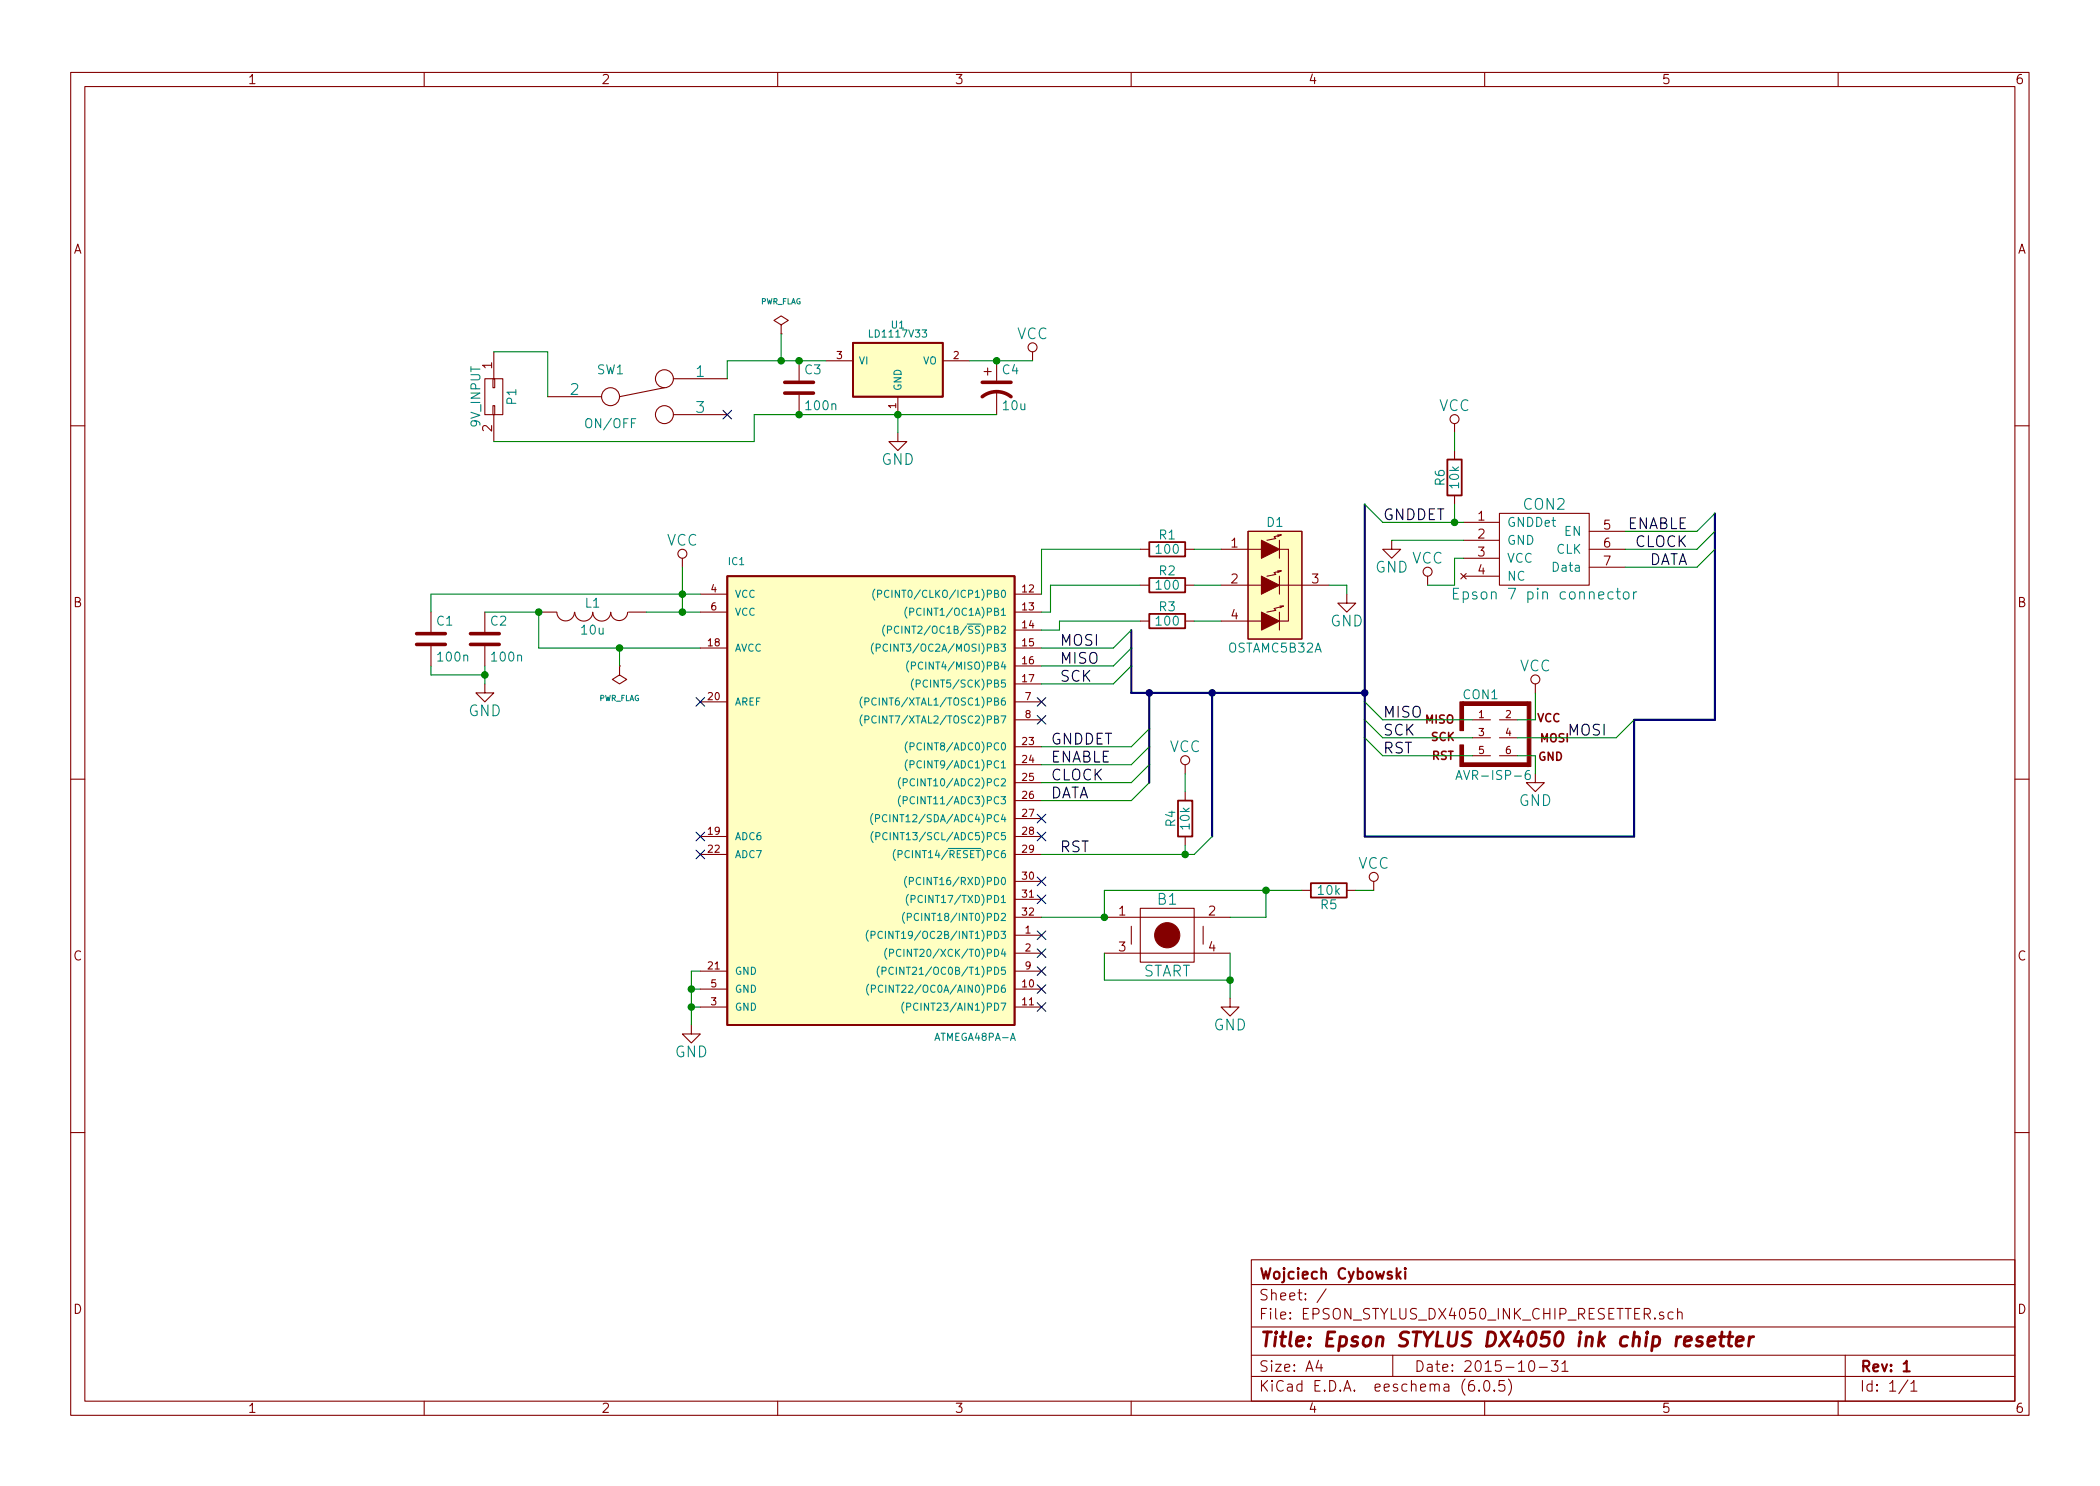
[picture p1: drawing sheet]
<svg xmlns="http://www.w3.org/2000/svg" width="297mm" height="210mm" viewBox="0 0 297 210" stroke-linecap="round" stroke-linejoin="round" font-family="sans-serif">
<g fill="none" stroke="#840000" stroke-width=".15">
<path d="M10 10.2h277v190.1h-277zM12 12.2h273v186.1h-273zM60 10.2v2M110 10.2v2M160 10.2v2M210 10.2v2M260 10.2v2M68.6 53.6h2.5v5.1h-2.5zM69.7 53.6h.3v1.3h-.3zM69.7 57.4h.3v1.3h-.3zM69.8 49.8v3.8M69.8 58.7v3.8"/>
<path d="M77.5 56.1h7.6M94 54.9l-6.4 1.2M95.2 53.6h7.7M95.2 58.7h7.7M110.5 46l1-.7-1-.6-1 .6 1 .7v1.2M110.5 47.2h.1M113 51v2.8M113 55.9v2.8M116.8 51h3.8M127 56.1v2.6M133.3 51h3.9M139.2 52.6h1"/>
<path d="M139.7 52.1v1M141 51v2.8M141 55.4v3.3M146 49.8v1.2M205.7 59.9v1.3M10 60.2h2M96.5 79v1.3M127 61.2v1.3h1.3l-1.3 1.2-1.3-1.2h1.3M161.3 77.7h1.3M167.6 77.7h1.3M172.7 77.7h5.7M176.5 75.2h7.6v15.2h-7.6z"/>
<path d="M178.4 76.4v2.6zM178.4 76.4h.1M180.7 75.7h.5l-.5 .2M181 76.4v2.6M181 77.7h1.2v10.2h-1.2M181.2 75.7l-1 .2 .3 .3-1.3 .2M196.8 76.4v1.3h1.3l-1.3 1.3-1.2-1.3h1.2M205.7 63.7v1.3M205.7 70.1v1.3M207 73.9h5.1M207 76.4h5.1M207 79h5.1"/>
<path d="M212.1 72.6h12.7v10.2h-12.7zM224.8 77.7h5.1M224.8 75.2h5.1M285 60.2h2M61 86.6v2.8M61 91.4v2.8M68.6 96.8v1.2h1.2l-1.2 1.3-1.3-1.3h1.3M68.6 86.6v2.8M68.6 91.4v2.8M76.2 86.6h2.5M81.3 86.6a1.24 1.24 0 0 1-1.3 1.3 1.24 1.24 0 0 1-1.2-1.3M81.3 86.6a1.27 1.27 0 0 0 1.3 1.3 1.27 1.27 0 0 0 1.2-1.3 1.27 1.27 0 0 0 1.3 1.3 1.27 1.27 0 0 0 1.3-1.3 1.19 1.19 0 0 0 1.2 1.2 1.19 1.19 0 0 0 1.2-1.2"/>
<path d="M87.6 94.2v1.3l1 .6-1 .7-1-.7 1-.6M87.6 94.2h.1M88.9 86.6h2.5M99.1 84.1h3.8M99.1 86.6h3.8M99.1 91.7h3.8M99.1 99.3h3.8M143.5 84.1h3.8M143.5 86.6h3.8M143.5 89.1h3.8M143.5 91.7h3.8M143.5 94.2h3.8"/>
<path d="M143.5 96.8h3.8M143.5 99.3h3.8M161.3 82.8h1.3M161.3 87.9h1.3M167.6 82.8h1.3M167.6 87.9h1.3M172.7 82.8h5.7M172.7 87.9h5.7M178.4 81.5v2.6zM178.4 81.5h.1M180.7 80.8h.5l-.5 .2M181 81.5v2.6"/>
<path d="M181 82.8h7M181 86.6v2.5M181.1 85.7h.5l-.5 .3M181.2 85.8l-1 .3 .3 .3-1.3 .2M181.2 80.8l-1 .2 .3 .3-1.3 .2M190.5 84.1v1.2h1.3l-1.3 1.3-1.3-1.3h1.3M201.9 81.5v1.3M206.6 81.1l.8 .8M207 81.5h5.1M207.4 81.1l-.8 .8M217.2 96.8v1.2M224.8 80.3h5.1"/>
<path d="M10 110.2h2M99.1 118.4h3.8M143.5 118.4h3.8M143.5 105.7h3.8M143.5 108.2h3.8M143.5 110.7h3.8M143.5 113.3h3.8M143.5 115.8h3.8M143.5 101.8h3.8M167.6 108.2v1.3M167.6 112v1.3M167.6 118.4v1.2"/>
<path d="M208.3 101.8h2.5M208.3 104.4h2.5M208.3 106.9h2.5M212.1 101.8h2.5M212.1 104.4h2.5M212.1 106.9h2.5M217.2 109.5v1.2h1.2l-1.2 1.3-1.3-1.3h1.3M285 110.2h2M99.1 139.9h3.8M99.1 137.4h3.8M99.1 120.9h3.8M143.5 132.3h3.8"/>
<path d="M143.5 139.9h3.8M143.5 134.9h3.8M143.5 137.4h3.8M143.5 120.9h3.8M143.5 124.7h3.8M143.5 127.2h3.8M143.5 129.8h3.8M156.2 134.9h17.8M156.2 129.8h17.8M160 131.1v2.5M161.3 128.5h7.6v7.6h-7.6zM170.2 131.1v2.5"/>
<path d="M184.1 126h1.3M190.5 126h1.3M194.3 124.7v1.3M97.8 145v1.3h1.3l-1.3 1.3-1.3-1.3h1.3M99.1 142.5h3.8M143.5 142.5h3.8M174 141.2v1.3h1.3l-1.3 1.3-1.3-1.3h1.3M10 160.2h2M177 178.2h108v20h-108zM285 160.2h2M60 198.3v2M110 198.3v2"/>
<path d="M160 198.3v2M177 194.8h108M177 191.8h108M177 187.8h108M177 181.8h108M186.5 192.5l-.4 1h1M186.9 193v1M187.6 182.4l-1.3 1.9M197 191.8v3M208.4 195.3a.59 .59 0 0 0-.7 .7v.5l.2 .3h.4l.2-.1 .1-.5-.2-.2-.4-.1-.3 .3M209.2 196.7l.1 .1h-.1h-.1l.1-.1v.1M210 198.3v2"/>
<path d="M210.1 195.4a.36 .36 0 0 1 .5 .2 .77 .77 0 0 1-.4 1.2 1 1 0 0 1-.1-1.4zM211.4 196.7v.1h-.1l.1-.1v.1M212.8 195.3h-.7l-.1 .7 .2-.1 .5 .1 .2 .2-.1 .5-.2 .1h-.4l-.2-.1M213.4 195.1a1.72 1.72 0 0 1 0 2.3M216.4 192.6a.36 .36 0 0 1 .6 .2 .77 .77 0 0 1-.4 1.2 1 1 0 0 1-.2-1.4zM217.7 193.5h1.2M219.4 192.5h1l-.5 .6a.41 .41 0 0 1 .5 .3v.3l-.2 .3h-.6l-.2-.1M220.9 193l.5-.5v1.5M220.9 194h.9M236.6 185.7l-.4-.1-.3 .3v.4l.2 .3h.1h.4M237.3 185.8a.37 .37 0 0 1 .6 0v.8M237.3 185.1v1.5"/>
<path d="M260 198.3v2M261 191.8v6.5M269.9 195.3l-1.3 1.9M270.3 195.8l.4-.5v1.5M270.3 196.8h.9"/>
<circle cx="86.4" cy="56.1" r="1.27"/>
<circle cx="94" cy="53.6" r="1.27"/>
<circle cx="94" cy="58.7" r="1.27"/>
<circle cx="146" cy="49.1" r=".63"/>
<circle cx="205.7" cy="59.3" r=".63"/>
<circle cx="96.5" cy="78.4" r=".63"/>
<circle cx="201.9" cy="80.9" r=".63"/>
<circle cx="217.2" cy="96.1" r=".63"/>
<circle cx="167.6" cy="107.6" r=".63"/>
<circle cx="194.3" cy="124.1" r=".63"/>
</g>
<path d="M198.1 179.9l-.5 .6M198.8 179.4l-.1 .1 .1 .1v-.1v-.1v.2M198.8 179.9v1M197.7 180.4l.4 .5M269.3 193l.4-.5v1.5M269.3 194h.8" fill="none" stroke="#840000" stroke-width=".3"/>
<path d="M240.8 189.2a.49 .49 0 0 0-.8 .3l.1 .2 .6 .2 .1 .2-.1 .3-.2 .1-.6-.1M241.6 189.8l1-.2-.1-.4-.2-.1-.5 .1-.2 .2-.1 .8 .1 .2 .2 .1 .6-.1M243.2 189.1h.8M243.6 188.5l-.2 1.7v.2l.4 .1M244.3 189.1h.8M244.7 188.5l-.2 1.7 .1 .2 .3 .1M245.6 189.8l1-.2-.1-.4-.2-.1-.5 .1-.2 .2-.1 .8 .1 .2 .2 .1 .6-.1M247.5 189.1l-.2 1.4M248.1 189.1a.59 .59 0 0 0-.7 .4" fill="none" stroke="#840000" stroke-width=".4"/>
<path d="M111 55.6h4.1M111 54.1h4.1M138.9 56.1a3.3 3.3 0 0 1 4.1 0M138.9 54.1h4.1M58.9 91.2h4.1M58.9 89.7h4.1M66.5 91.2h4.1M66.5 89.7h4.1" fill="none" stroke="#840000" stroke-width=".51"/>
<path d="M120.6 48.5h12.7v7.6h-12.7zM162.6 76.7h5v2h-5zM204.7 65h2.1v5.1h-2.1zM102.9 81.5h40.6v63.5h-40.6zM162.6 81.8h5v2h-5zM162.6 86.9h5v2h-5zM166.6 113.3h2.1v5.1h-2.1zM185.4 125h5.1v2h-5.1z" fill="none" stroke="#840000" stroke-width=".25"/>
<g fill="#ffffc2" stroke="#ffffc2" stroke-width=".14">
<path d="M176.5 75.2h7.6v15.2h-7.6z"/>
<path d="M102.9 81.5h40.6v63.5h-40.6z"/>
<path d="M120.6 48.5h12.7v7.6h-12.7z"/>
</g>
<g fill="#840000" stroke="#840000" stroke-width=".15">
<path d="M178.4 86.6l2.6 1.3-2.6 1.2z"/>
<path d="M178.4 81.5l2.6 1.3-2.6 1.3z"/>
<path d="M178.4 76.4l2.6 1.3-2.6 1.3z"/>
<path d="M206.9 107.9h9.4v.6h-9.4z"/>
<path d="M206.9 99.3h9.1v.5h-9.1z"/>
<path d="M206.5 105.4h.5v3.1h-.5z"/>
<path d="M206.5 99.3h.5v4.1h-.5z"/>
<path d="M216 99.3h.5v9.2h-.5z"/>
<circle cx="165.1" cy="132.3" r="1.78"/>
</g>
<g fill="none" stroke="#008484" stroke-width=".15">
<path d="M122 98.6a1.17 1.17 0 0 0 0 1.6M122.3 99.3l.5-.1 .1-.1v-.3h-.6v1M123.5 91a1.17 1.17 0 0 0 0 1.5M123.7 83.4a1.17 1.17 0 0 0 0 1.5M123.9 91.7l.5-.1 .1-.1v-.3l-.6-.1v1M123.9 98.8a.48 .48 0 0 0-.6 .4 .48 .48 0 0 0 .4 .6l.2-.1M124.1 84h.5l.1-.1v-.3l-.6-.1v1M125.1 88.4a1.17 1.17 0 0 0 0 1.6M125.5 89.1h.5l.1-.2v-.2l-.6-.1v1M125.5 91.2a.48 .48 0 0 0-.6 .4 .48 .48 0 0 0 .4 .5h.2M125.7 83.6a.48 .48 0 0 0-.6 .3 .48 .48 0 0 0 .4 .6l.2-.1M128.3 85.9a1.17 1.17 0 0 0 0 1.6"/>
<path d="M128.5 93.5a1.17 1.17 0 0 0 0 1.6M128.7 86.6l.5-.1 .1-.1-.1-.3h-.5v1M128.9 94.2h.5l.1-.2v-.2l-.6-.1v1M129.2 96.1a1.17 1.17 0 0 0 0 1.5M129.6 96.7h.5l.1-.1-.1-.3-.5-.1v1M205.6 84h.5M206.3 83.2h-.7v1.6h.7M228.6 83.7h.6M228.8 83.2v1.3l.1 .2 .3 .1M229.7 83.9a.41 .41 0 0 1 .4-.2 .41 .41 0 0 1 .3 .3v.5a.41 .41 0 0 1-.4 .3 .41 .41 0 0 1-.4-.3zM231.1 83.7v1.1M231.5 83.7l-.3 .1-.1 .2"/>
<path d="M122 101.1a1.17 1.17 0 0 0 0 1.6M122.3 101.8h.5l.1-.2v-.2l-.6-.1v1M123.5 115.1a1.17 1.17 0 0 0 0 1.6M123.5 117.7a1.17 1.17 0 0 0 0 1.5M123.8 115.8l.5-.1 .1-.1v-.2l-.6-.1v1M123.9 118.3h.5l.1-.2-.1-.2-.5-.1v1M123.9 101.4a.48 .48 0 0 0-.6 .3 .48 .48 0 0 0 .4 .6l.2-.1M125.4 115.4a.48 .48 0 0 0-.6 .3 .48 .48 0 0 0 .4 .6l.2-.1M125.5 117.9a.48 .48 0 0 0-.7 .3 .48 .48 0 0 0 .5 .6l.2-.1M127.4 110a1.17 1.17 0 0 0 0 1.6M127.4 112.6a1.17 1.17 0 0 0 0 1.5M127.8 110.7h.4l.1-.2v-.2l-.5-.1v1"/>
<path d="M127.8 113.3l.4-.1 .1-.1v-.3l-.5-.1v1M128.3 105a1.17 1.17 0 0 0 0 1.5M128.3 107.5a1.17 1.17 0 0 0 0 1.5M128.7 105.6h.5l.1-.2v-.2l-.6-.1v1M128.7 108.2l.5-.1 .1-.1v-.3l-.6-.1v1.1M205.9 110.3l.5-1.3 .4 1.3M206.1 109.9h.6M216.3 109a.5 .5 0 0 0-.6 .6v.4l.2 .2 .3 .1 .2-.1 .1-.5-.2-.1-.3-.1-.3 .2M122.8 131.6a1.17 1.17 0 0 0 0 1.6M122.9 139.2a1.17 1.17 0 0 0 0 1.6M123.2 132.3h.5l.1-.2-.1-.2-.5-.1v1M123.3 139.9h.4l.1-.2v-.2l-.5-.1v1"/>
<path d="M124.4 136.7a1.17 1.17 0 0 0 0 1.6M124.8 137.4l.4-.1 .1-.1v-.3h-.5v1M124.8 131.9a.48 .48 0 0 0-.7 .3 .48 .48 0 0 0 .5 .6l.2-.1M124.9 139.5a.48 .48 0 0 0-.7 .3 .48 .48 0 0 0 .5 .6l.2-.1M125.4 134.2a1.17 1.17 0 0 0 0 1.5M125.8 134.8h.5l.1-.1v-.3l-.6-.1v1M126.4 136.9a.48 .48 0 0 0-.7 .4 .48 .48 0 0 0 .5 .6l.2-.1M126.6 120.2a1.17 1.17 0 0 0 0 1.5M127.4 134.4a.48 .48 0 0 0-.6 .3 .48 .48 0 0 0 .4 .6l.2-.1M128 129.1a1.17 1.17 0 0 0 0 1.5M128.2 124a1.17 1.17 0 0 0 0 1.6M128.3 129.8l.5-.1 .1-.1v-.3l-.6-.1v1"/>
<path d="M128.5 126.5a1.17 1.17 0 0 0 0 1.6M128.6 124.7l.5-.1 .1-.1v-.3h-.6v1M128.9 127.2h.5l.1-.2-.1-.2-.5-.1v1M127.9 141.8a1.17 1.17 0 0 0 0 1.5M128.2 142.5l.5-.1 .1-.1v-.3l-.6-.1v1"/>
</g>
<path d="M193 71.4v47h38.1v-16.6h11.5v-29.2M160 89.1v8.9h33M162.6 98v12.7M171.4 98v20.4" fill="none" stroke="#000084" stroke-width=".3"/>
<g fill="none" stroke="#008400" stroke-width=".15">
<path d="M69.8 49.8h7.7v6.3M110.5 47.2v3.8M116.8 51h-13.9v2.6M127 58.7v2.5M137.2 51h8.8M141 58.7h-34.3v3.8h-36.9M161.3 77.7h-14v6.4M168.9 77.7h3.8M193 71.4l2.6 2.5h11.4M196.8 76.4h10.2M205.7 61.2v2.5M205.7 71.4v2.5"/>
<path d="M207 79h-1.3v3.8h-3.8M242.6 75.2l-2.6 2.5h-10.1M242.6 72.6l-2.6 2.6h-10.1M242.6 77.7l-2.6 2.6h-10.1M61 94.2v1.3h7.6M68.6 86.6h7.6v5.1h22.9M68.6 94.2v2.6M87.6 91.7v2.5M91.4 86.6h7.7M96.5 80.3v6.3M99.1 84.1h-38.1v2.5M160 91.7l-2.5 2.5h-10.2"/>
<path d="M160 94.2l-2.5 2.6h-10.2M160 89.1l-2.5 2.6h-10.2M161.3 82.8h-12.7v3.8h-1.3M161.3 87.9h-11.4v1.2h-2.6M168.9 82.8h3.8M168.9 87.9h3.8M188 82.8h2.5v1.3M193 99.3l2.6 2.5h12.7M217.2 98v3.8h-2.6M162.6 110.7l-2.6 2.6h-12.7M162.6 103.1l-2.6 2.6h-12.7M162.6 105.7l-2.6 2.5h-12.7"/>
<path d="M162.6 108.2l-2.6 2.5h-12.7M167.6 109.5v2.5M167.6 119.6v1.3M171.4 118.4l-2.5 2.5h-21.6M193 104.4l2.6 2.5h12.7M193 101.8l2.6 2.6h12.7M214.6 106.9h2.6v2.6M231.1 101.8l-2.5 2.6h-14M97.8 139.9h1.3M99.1 137.4h-1.3v7.6M156.2 134.9v3.8h17.8M174 134.9v6.3"/>
<path d="M179.1 126v3.8h-5.1M184.1 126h-27.9v3.8h-8.9M191.8 126h2.5M97.8 142.5h1.3"/>
</g>
<g fill="none" stroke="#000084" stroke-width=".15">
<path d="M102.3 58.1l1.2 1.2M103.5 58.1l-1.2 1.2M98.5 98.7l1.2 1.2M99.7 98.7l-1.2 1.2M146.7 98.7l1.2 1.2M147.9 98.7l-1.2 1.2M98.5 117.7l1.2 1.3M99.7 117.7l-1.2 1.3M146.7 115.2l1.2 1.2M146.7 101.2l1.2 1.3M146.7 117.7l1.2 1.3M147.9 115.2l-1.2 1.2"/>
<path d="M147.9 101.2l-1.2 1.3M147.9 117.7l-1.2 1.3M98.5 120.3l1.2 1.2M99.7 120.3l-1.2 1.2M146.7 126.6l1.2 1.3M146.7 134.3l1.2 1.2M146.7 131.7l1.2 1.2M146.7 136.8l1.2 1.2M146.7 139.3l1.2 1.3M146.7 124.1l1.2 1.2M147.9 126.6l-1.2 1.3M147.9 134.3l-1.2 1.2"/>
<path d="M147.9 131.7l-1.2 1.2M147.9 136.8l-1.2 1.2M147.9 139.3l-1.2 1.3M147.9 124.1l-1.2 1.2M146.7 141.9l1.2 1.2M147.9 141.9l-1.2 1.2"/>
</g>
<g fill="#008400" stroke="#008400" stroke-width=".15">
<circle cx="68.6" cy="95.5" r=".46"/>
<circle cx="110.5" cy="51" r=".46"/>
<circle cx="113" cy="51" r=".46"/>
<circle cx="113" cy="58.7" r=".46"/>
<circle cx="87.6" cy="91.7" r=".46"/>
<circle cx="76.2" cy="86.6" r=".46"/>
<circle cx="127" cy="58.7" r=".46"/>
<circle cx="141" cy="51" r=".46"/>
<circle cx="156.2" cy="129.8" r=".46"/>
<circle cx="179.1" cy="126" r=".46"/>
<circle cx="174" cy="138.7" r=".46"/>
<circle cx="97.8" cy="142.5" r=".46"/>
<circle cx="97.8" cy="139.9" r=".46"/>
<circle cx="96.5" cy="84.1" r=".46"/>
<circle cx="96.5" cy="86.6" r=".46"/>
<circle cx="167.6" cy="120.9" r=".46"/>
<circle cx="205.7" cy="73.9" r=".46"/>
</g>
<g fill="#000084" stroke="#000084" stroke-width=".15">
<circle cx="162.6" cy="98" r=".46"/>
<circle cx="171.4" cy="98" r=".46"/>
<circle cx="193" cy="98" r=".46"/>
</g>
<text font-size="2.8" fill="#840000" x="178" y="190.6">Title: Epson STYLUS DX4050 ink chip resetter</text>
<g font-size="2.1" fill="#008484">
<text x="98.5" y="53.3">1</text>
<text x="143.8" y="48">VCC</text>
<text x="80.7" y="55.9">2</text>
<text x="98.5" y="58.4">3</text>
<text x="203.5" y="58.2">VCC</text>
<text x="124.6" y="65.8">GND</text>
<text x="94.3" y="77.2">VCC</text>
<text x="215.5" y="72.1">CON2</text>
<text x="194.5" y="81">GND</text>
<text x="199.7" y="79.8">VCC</text>
<text x="188.1" y="88.6">GND</text>
<text x="207" y="84.8">Epson 7 pin connector</text>
<text x="214.9" y="95">VCC</text>
<text x="66.2" y="101.3">GND</text>
<text x="165.4" y="106.4">VCC</text>
<text x="214.8" y="114">GND</text>
<text x="192.1" y="122.9">VCC</text>
<text x="163.7" y="128">B1</text>
<text x="161.6" y="138.2">START</text>
<text x="95.4" y="149.6">GND</text>
<text x="171.6" y="145.8">GND</text>
</g>
<g font-size="2.1">
<text x="195.6" y="73.6">GNDDET</text>
<text x="230" y="74.9">ENABLE</text>
<text x="231.2" y="77.4">CLOCK</text>
<text x="232.9" y="79.9">DATA</text>
<text x="149.9" y="91.4">MOSI</text>
<text x="149.9" y="93.9">MISO</text>
<text x="149.9" y="96.5">SCK</text>
<text x="195.6" y="101.5">MISO</text>
<text x="148.6" y="105.3">GNDDET</text>
<text x="148.6" y="107.9">ENABLE</text>
<text x="195.6" y="106.6">RST</text>
<text x="195.6" y="104.1">SCK</text>
<text x="221.9" y="104.1">MOSI</text>
<text x="148.6" y="113">DATA</text>
<text x="148.6" y="110.4">CLOCK</text>
<text x="149.9" y="120.6">RST</text>
</g>
<g font-size="2.1" fill="#840000">
<text x="178" y="184">Sheet: /</text>
<text x="178" y="181">Wojciech Cybowski</text>
<text x="178" y="186.7">File: EPSON_STYLUS_DX4050_INK_CHIP_RESETTER.sch</text>
<text x="178" y="196.9">KiCad E.D.A. eeschema (6.0.5)</text>
<text x="178" y="194.1">Size: A4</text>
<text x="200" y="194.1">Date: 2015-10-31</text>
<text x="263" y="194.1">Rev: 1</text>
<text x="263" y="196.9">Id: 1/1</text>
</g>
<g font-size="1.8" fill="#840000">
<text x="35" y="11.9">1</text>
<text x="85" y="11.9">2</text>
<text x="135" y="11.9">3</text>
<text x="185" y="11.9">4</text>
<text x="235" y="11.9">5</text>
<text x="285" y="11.9">6</text>
<text x="10.3" y="35.9">A</text>
<text x="285.3" y="35.9">A</text>
<text x="69.6" y="52.2" transform="rotate(-90 69.6 52.2)">1</text>
<text x="69.6" y="61.1" transform="rotate(-90 69.6 61.1)">2</text>
<text x="174.1" y="77.5">1</text>
<text x="209.1" y="73.7">1</text>
<text x="209.1" y="76.2">2</text>
<text x="226.8" y="74.9">5</text>
<text x="226.8" y="77.5">6</text>
<text x="174.1" y="82.5">2</text>
<text x="185.6" y="82.5">3</text>
<text x="209.1" y="78.7">3</text>
<text x="209.1" y="81.3">4</text>
<text x="226.8" y="80">7</text>
<text x="10.3" y="85.9">B</text>
<text x="174.1" y="87.6">4</text>
<text x="285.3" y="85.9">B</text>
<text x="158.3" y="129.5">1</text>
<text x="171" y="129.5">2</text>
<text x="10.3" y="135.9">C</text>
<text x="158.3" y="134.6">3</text>
<text x="171" y="134.6">4</text>
<text x="285.3" y="135.9">C</text>
<text x="10.3" y="185.9">D</text>
<text x="285.3" y="185.9">D</text>
<text x="35" y="199.9">1</text>
<text x="85" y="199.9">2</text>
<text x="135" y="199.9">3</text>
<text x="185" y="199.9">4</text>
<text x="235" y="199.9">5</text>
<text x="285" y="199.9">6</text>
</g>
<g font-size="1.8" fill="#008484">
<text x="84.4" y="53">SW1</text>
<text x="113.9" y="53">C3</text>
<text x="141.8" y="53">C4</text>
<text x="73" y="57.2" transform="rotate(-90 73 57.2)">P1</text>
<text x="114.1" y="58">100n</text>
<text x="141.9" y="58">10u</text>
<text x="67.9" y="60.4" transform="rotate(-90 67.9 60.4)">9V_INPUT</text>
<text x="83" y="60.6">ON/OFF</text>
<text x="204.3" y="68.7" transform="rotate(-90 204.3 68.7)">R6</text>
<text x="206.4" y="69" transform="rotate(-90 206.4 69)">10k</text>
<text x="164" y="76.3">R1</text>
<text x="179.2" y="74.5">D1</text>
<text x="213.1" y="74.5">GNDDet</text>
<text x="213.1" y="77.1">GND</text>
<text x="221.3" y="75.8">EN</text>
<text x="163.6" y="78.4">100</text>
<text x="163.6" y="83.4">100</text>
<text x="164" y="81.4">R2</text>
<text x="213.1" y="79.6">VCC</text>
<text x="213.1" y="82.2">NC</text>
<text x="219.9" y="80.9">Data</text>
<text x="220.1" y="78.4">CLK</text>
<text x="61.8" y="88.5">C1</text>
<text x="69.4" y="88.5">C2</text>
<text x="82.3" y="89.8">10u</text>
<text x="82.8" y="86">L1</text>
<text x="163.6" y="88.5">100</text>
<text x="164" y="86.5">R3</text>
<text x="62" y="93.6">100n</text>
<text x="69.7" y="93.6">100n</text>
<text x="173.8" y="92.3">OSTAMC5B32A</text>
<text x="207" y="98.9">CON1</text>
<text x="206.9" y="110.4">AVR-ISP-6</text>
<text x="166.2" y="116.9" transform="rotate(-90 166.2 116.9)">R4</text>
<text x="168.3" y="117.3" transform="rotate(-90 168.3 117.3)">10k</text>
<text x="186.5" y="126.6">10k</text>
<text x="186.8" y="128.6">R5</text>
</g>
<g font-size="1.6" fill="#840000">
<text x="201.6" y="102.4">MISO</text>
<text x="202.4" y="104.8">SCK</text>
<text x="202.5" y="107.5">RST</text>
<text x="217.4" y="102.2">VCC</text>
<text x="217.6" y="107.6">GND</text>
<text x="217.9" y="105">MOSI</text>
</g>
<g font-size="1.4" fill="#008484">
<text x="123.2" y="47.7">LD1117V33</text>
<text x="126.1" y="46.5">U1</text>
<text x="121.4" y="51.6">VI</text>
<text x="130.5" y="51.6">VO</text>
<text x="127.5" y="55.4" transform="rotate(-90 127.5 55.4)">GND</text>
<text x="103.1" y="79.9">IC1</text>
<text x="103.9" y="84.6">VCC</text>
<text x="103.9" y="87.1">VCC</text>
<text x="125.8" y="84.6">(PCINT0/CLKO/ICP1)PB0</text>
<text x="126.1" y="89.7">(PCINT2/OC1B/~{SS})PB2</text>
<text x="129.4" y="87.1">(PCINT1/OC1A)PB1</text>
<text x="103.9" y="92.2">AVCC</text>
<text x="125.4" y="92.2">(PCINT3/OC2A/MOSI)PB3</text>
<text x="129.8" y="94.7">(PCINT4/MISO)PB4</text>
<text x="103.9" y="99.8">AREF</text>
<text x="123.8" y="99.8">(PCINT6/XTAL1/TOSC1)PB6</text>
<text x="130.4" y="97.3">(PCINT5/SCK)PB5</text>
<text x="123.8" y="102.4">(PCINT7/XTAL2/TOSC2)PB7</text>
<text x="129.5" y="106.2">(PCINT8/ADC0)PC0</text>
<text x="128.7" y="111.2">(PCINT10/ADC2)PC2</text>
<text x="128.7" y="113.8">(PCINT11/ADC3)PC3</text>
<text x="129.5" y="108.7">(PCINT9/ADC1)PC1</text>
<text x="103.9" y="118.9">ADC6</text>
<text x="125.4" y="116.3">(PCINT12/SDA/ADC4)PC4</text>
<text x="125.5" y="118.9">(PCINT13/SCL/ADC5)PC5</text>
<text x="103.9" y="121.4">ADC7</text>
<text x="126.8" y="121.4">(PCINT14/~{RESET})PC6</text>
<text x="129.6" y="125.2">(PCINT16/RXD)PD0</text>
<text x="129.5" y="130.3">(PCINT18/INT0)PD2</text>
<text x="129.8" y="127.8">(PCINT17/TXD)PD1</text>
<text x="103.9" y="137.9">GND</text>
<text x="125.2" y="132.8">(PCINT19/OC2B/INT1)PD3</text>
<text x="126.6" y="137.9">(PCINT21/OC0B/T1)PD5</text>
<text x="127.6" y="135.4">(PCINT20/XCK/T0)PD4</text>
<text x="103.9" y="143">GND</text>
<text x="103.9" y="140.5">GND</text>
<text x="125" y="140.5">(PCINT22/OC0A/AIN0)PD6</text>
<text x="129.4" y="143">(PCINT23/AIN1)PD7</text>
<text x="132.3" y="147.3">ATMEGA48PA-A</text>
</g>
<g font-size="1.4" fill="#840000">
<text x="118.4" y="50.8">3</text>
<text x="134.9" y="50.8">2</text>
<text x="126.7" y="57.8" transform="rotate(-90 126.7 57.8)">1</text>
<text x="100.6" y="83.8">4</text>
<text x="144.6" y="83.8">12</text>
<text x="100.6" y="86.4">6</text>
<text x="144.6" y="86.4">13</text>
<text x="144.6" y="88.9">14</text>
<text x="100.2" y="91.4">18</text>
<text x="144.6" y="91.4">15</text>
<text x="144.6" y="94">16</text>
<text x="100.2" y="99.1">20</text>
<text x="144.6" y="96.5">17</text>
<text x="145" y="99.1">7</text>
<text x="145" y="101.6">8</text>
<text x="209.2" y="101.6">1</text>
<text x="213" y="101.6">2</text>
<text x="144.6" y="105.4">23</text>
<text x="144.6" y="107.9">24</text>
<text x="209.2" y="104.1">3</text>
<text x="209.2" y="106.7">5</text>
<text x="213" y="104.1">4</text>
<text x="213" y="106.7">6</text>
<text x="144.6" y="110.5">25</text>
<text x="144.6" y="113">26</text>
<text x="100.2" y="118.1">19</text>
<text x="144.6" y="115.6">27</text>
<text x="144.6" y="118.1">28</text>
<text x="100.2" y="120.6">22</text>
<text x="144.6" y="120.6">29</text>
<text x="144.6" y="124.5">30</text>
<text x="144.6" y="127">31</text>
<text x="144.6" y="129.5">32</text>
<text x="100.2" y="137.2">21</text>
<text x="145" y="132.1">1</text>
<text x="145" y="134.6">2</text>
<text x="145" y="137.2">9</text>
<text x="100.6" y="142.2">3</text>
<text x="100.6" y="139.7">5</text>
<text x="144.6" y="139.7">10</text>
<text x="144.6" y="142.2">11</text>
</g>
<g font-size="1.1" fill="#008484">
<text x="107.5" y="43">PWR_FLAG</text>
<text x="84.7" y="99.2">PWR_FLAG</text>
</g>
</svg>
